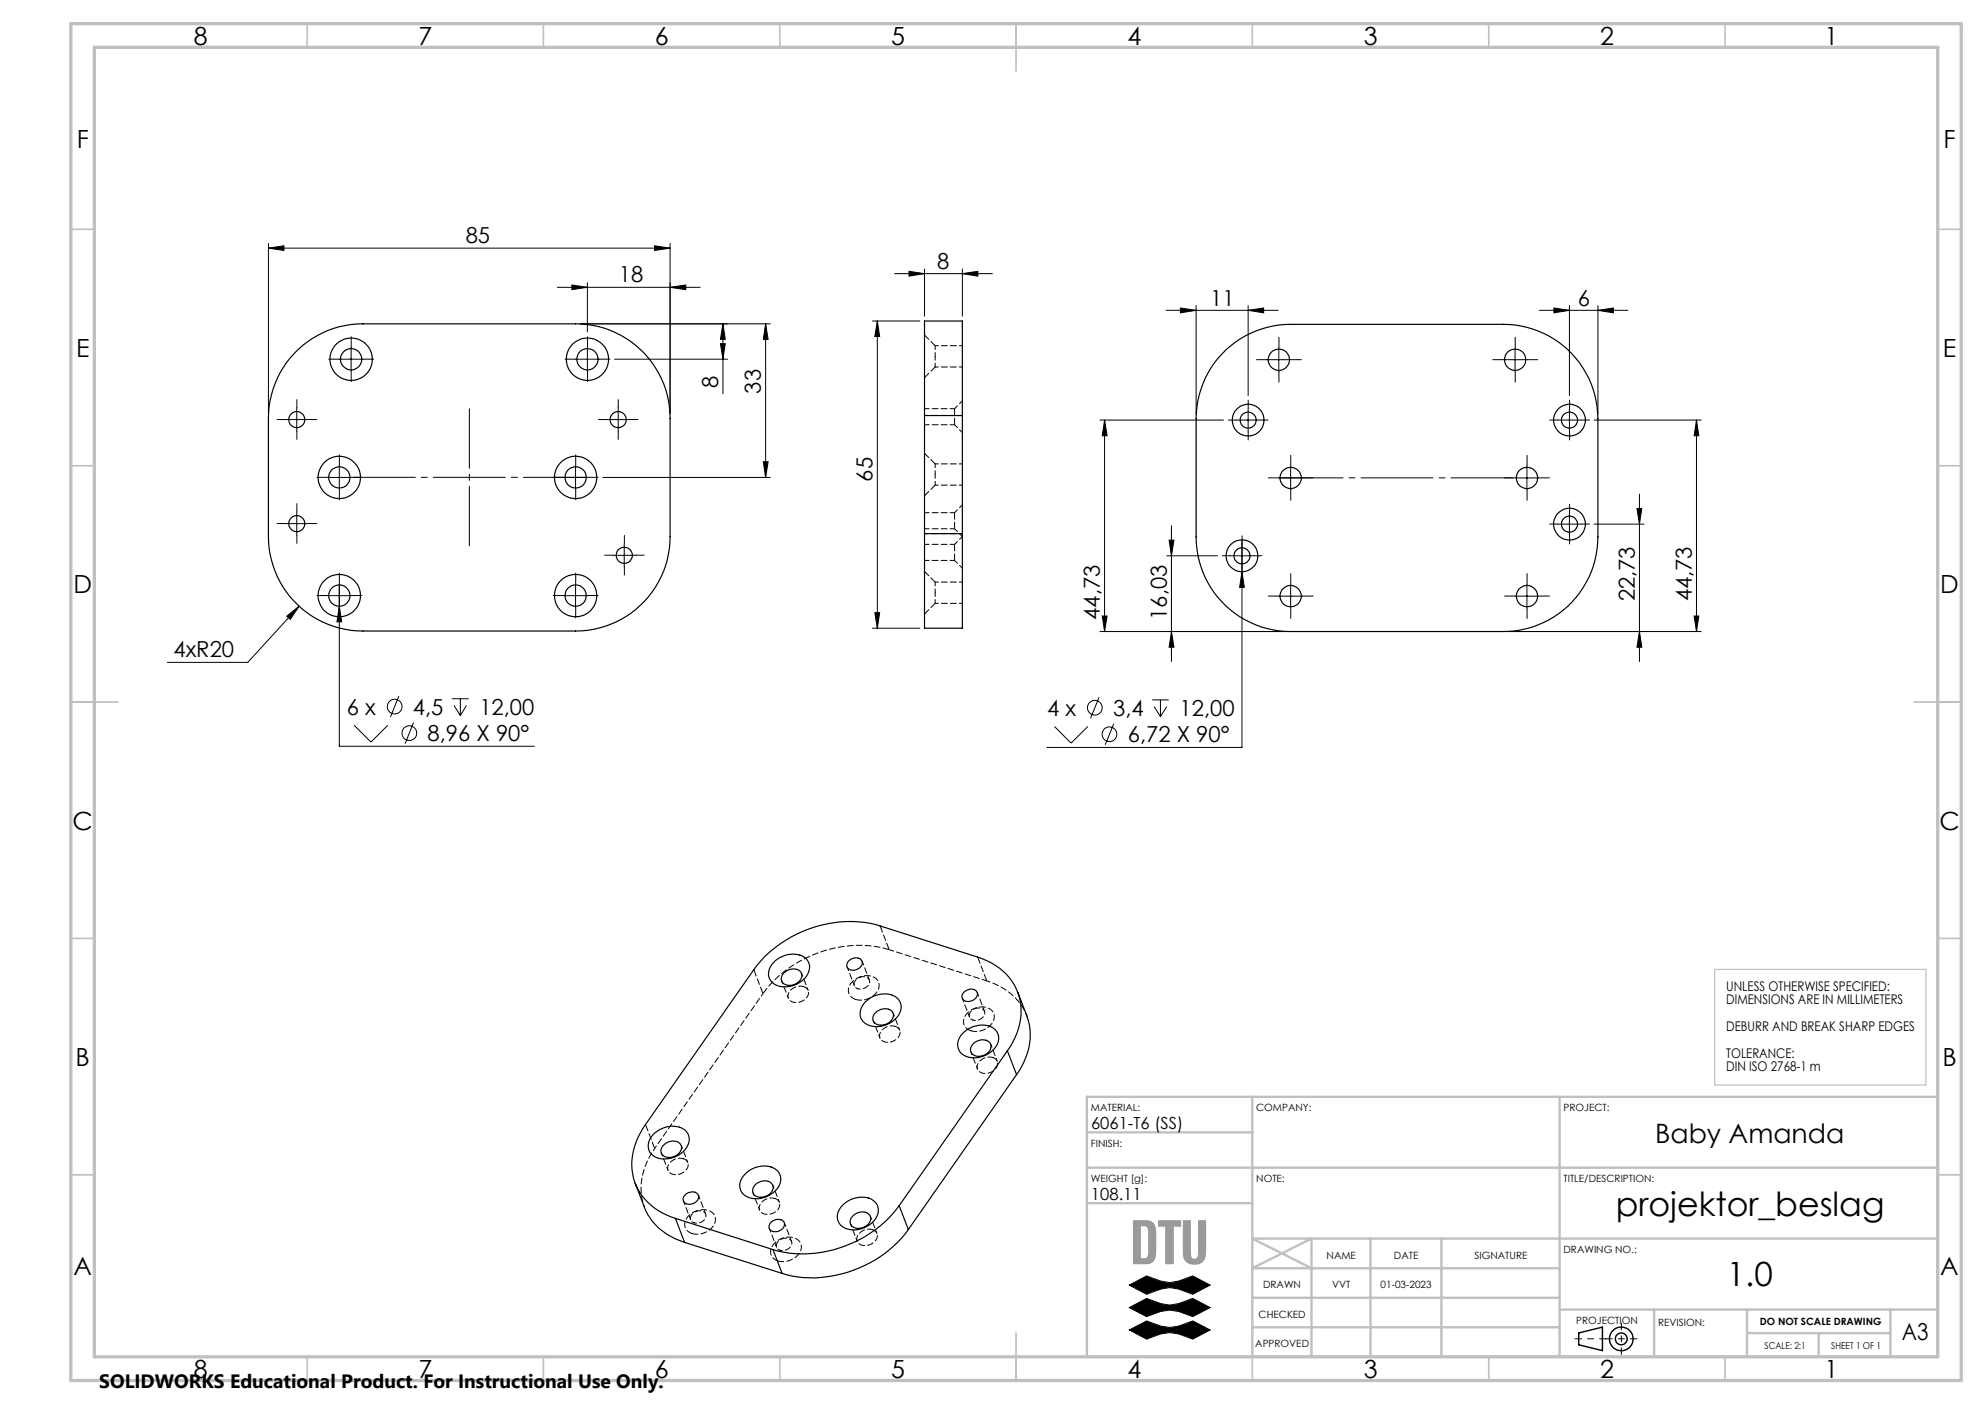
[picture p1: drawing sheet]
<svg xmlns="http://www.w3.org/2000/svg" width="420mm" height="297mm" viewBox="0 0 420 297" stroke-linecap="round" stroke-linejoin="round" font-family="sans-serif">
<path d="M238.9 271.8l3.7-1.9 3 1.1 1.9 .3 1.9-.3 3-1.1 3.6 1.9-3.6 2-3-1.1-1.9-.3-1.9 .3-3 1.1zM238.9 276.6l3.7-1.9 3 1.1 1.9 .3 1.9-.3 3-1.1 3.6 1.9-3.6 1.9a9.4 9.4 0 0 0-9.8 0zM238.9 281.3l3.7-1.9a9.4 9.4 0 0 0 9.8 0l3.6 1.9-3.6 2a9.4 9.4 0 0 0-9.8 0z" fill="none" stroke="#000" stroke-width=".21"/>
<g fill="none" stroke="#000" stroke-width=".3">
<path d="M334 282l5.1-1.3v5l-5.1-1.2z"/>
<circle cx="343" cy="283.2" r="1.25"/>
<circle cx="343.1" cy="283.2" r="2.5"/>
</g>
<path d="M239.9 258.3l2.7-.1 .8 .2 .7 .5 .3 .7 .1 1.1v4.2l-.1 1.1-.3 .7-.7 .5-.8 .1h-2.8zM241.3 259.3l1.3 .1 .5 1v4.7l-.2 .8-.3 .3-.3 .1h-1zM245.2 258.2l4.6 .1-.1 1.1h-1.5l-.1 7.9-1.4-.1v-7.8h-1.5zM250.4 258.3h1.4v6.7l.2 1a.88 .88 0 0 0 1.4 0l.2-1 .1-6.8 1.4 .1v6.8a2.4 2.4 0 0 1-1.9 2.4 2.4 2.4 0 0 1-2.7-1.3l-.1-1.1z" fill="none" stroke="#999" stroke-width=".21"/>
<path d="M343.1 279.9v6.6M333.3 283.2h6.6M346.4 283.2h-6.6" fill="none" stroke="#000" stroke-width=".21" stroke-dasharray="15.2 1.3 1.3 1.3" stroke-dashoffset="13.8"/>
<path d="M362.8 205.1h44.7v24.4h-44.7z" fill="none" stroke="#c0c0c0" stroke-width=".25"/>
<g fill="none" stroke="#c0c0c0" stroke-width=".35">
<path d="M65 5v5M115 5v5M165 5v5M215 5v10M265 5v5M315 5v5M365 5v5M15 48.5h5M410 48.5h5M15 98.5h5M410 98.5h5M15 148.5h10"/>
<path d="M405 148.5h10M15 198.5h5M410 198.5h5M15 248.5h5M410 248.5h5M65 287v5M115 287v5M165 287v5M215 282v10M265 287v5M315 287v5M365 287v5"/>
</g>
<g fill="none" stroke="#c0c0c0" stroke-width=".5">
<path d="M230 232h180v55h-180zM230 239.5h35M265 232v55M330 232v55M230 247h180M230 254.5h35M265 274.5h65M290 262v25M305 262v25M330 277h80M330 268.3h-65l12.5-6.3v25M350 277v10"/>
<path d="M369.6 277v10M400 277v10M410 262h-145l12.5 6.3M265 280.8h65M369.6 282h30.4M384.8 282v5"/>
</g>
<path d="M15 5h400v287h-400zM20 10h390v277h-390z" fill="none" stroke="#c0c0c0" stroke-width=".7"/>
<path d="M238.9 271.8l3.7 2a9.7 9.7 0 0 1 6.4-1.2l3.4 1.2 3.6-2-3.6-1.9a9.7 9.7 0 0 1-6.4 1.2l-3.4-1.2zM238.9 276.6l3.7 1.9a10.2 10.2 0 0 1 6.1-1.2l3.7 1.2 3.6-1.9-3.6-1.9a9.7 9.7 0 0 1-6.4 1.2l-3.4-1.2zM238.9 281.3l3.7 2a9.9 9.9 0 0 1 6.4-1.2l3.4 1.2 3.6-2-3.6-1.9a9.9 9.9 0 0 1-6.4 1.2l-3.4-1.2z" fill-rule="evenodd" fill="#000"/>
<path d="M241.3 259.3l1.3 .1 .5 .8v5.1l-.2 .6-.5 .4h-1.1zM239.9 258.2l-.1 9.1h2.8a1.97 1.97 0 0 0 1.9-2.4v-4.2a1.97 1.97 0 0 0-1.9-2.5zM245.2 258.2v1.2h1.5v7.8l1.4 .1 .1-7.9h1.5l.1-1.1zM250.4 258.2v6.9a2.32 2.32 0 0 0 3.3 2.2 2.09 2.09 0 0 0 1.4-2.2v-6.8l-1.4-.1-.2 7.6a.91 .91 0 0 1-1.2 .5 .91 .91 0 0 1-.5-1.2v-6.8z" fill-rule="evenodd" fill="#999"/>
<g fill="none" stroke="#000" stroke-width=".21">
<path d="M56.8 52.5l3.3-.5v1zM56.8 51.5v36M56.8 52.5h85M124.3 59.8v10.4M138.5 52l3.3 .5-3.3 .5zM141.8 51.5v36M189.3 57.9h20.7M192.3 57.4l3.3 .5-3.3 .5zM195.6 56.9v10M203.6 57.9l3.3-.5v1zM203.6 56.9v10M71.8 76h5"/>
<path d="M74.3 73.5v5M117.9 60.8h30.2M121 60.3l3.3 .5-3.3 .5zM121.8 76h5M124.3 73.5v5M130 76h24M141.8 60.8l3.3-.5v1zM152.4 72.7h1.1l-.5 3.3zM153 68.5l.5 3.3h-1.1zM153 68.5v14.8M162 68.5v32.5M162 68.5l.5 3.3h-1z"/>
<path d="M163 68.5h-40.2M184.6 67.9h10M185.6 67.9l.5 3.3h-1zM185.6 67.9v65M246.7 65.6h23.7M249.8 65.2l3.3 .4-3.3 .6zM253.1 64.7v22.9M264.1 65.6l3.3-.4v1zM264.1 64.7v19M268.1 76.1h5M270.6 73.6v5M318.1 76.1h5"/>
<path d="M320.6 73.6v5M325.7 65.6h18.8M328.8 65.2l3.3 .4-3.3 .6zM332.1 64.7v19M338.1 65.6l3.3-.4v1zM338.1 64.7v22.9M60.3 88.8h5M62.8 86.3v5M71.8 98.5v5M121.8 98.5v5M128.3 88.8h5M130.8 86.3v5"/>
<path d="M161.5 97.7h1l-.5 3.3zM232.7 88.9h26.2M233.7 88.9l.5 3.3h-1zM233.7 88.9v44.7M261.6 88.9h5M264.1 86.4v5M273.1 98.6v5M323.1 98.6v5M329.6 88.9h5M332.1 86.4v5M337.3 88.9h22.6M359 88.9l.4 3.3h-.9z"/>
<path d="M359 88.9v44.7M60.3 110.8h5M62.8 108.3v5M69.3 101h5M119.3 101h5M127.5 101h35.5M129.6 117.5h5M132.1 115v5M246.9 117.6h10.7M247.4 114.3h1l-.5 3.3zM247.9 111.2v28.7M260.3 117.6h5"/>
<path d="M262.8 114.2v43.9h-41.3M270.6 101.1h5M320.6 101.1h5M329.6 110.9h5M332.1 108.4v5M337.3 110.9h10.6M346.4 107.6h1l-.5 3.3zM346.9 104.5v35.4M60.7 130.3l2.6-2.1-1.9 2.8zM63.3 128.2l-10.9 11.9h-17M69.3 126h5M71.8 128.2l.5 3.3h-1z"/>
<path d="M71.8 123.5v34.4h41.3M119.3 126h5M121.8 123.5v5M184.6 132.9h10M185.1 129.6h1l-.5 3.3zM232.7 133.6h39.4M233.2 130.3h1l-.5 3.3zM247.9 133.6l.5 3.3h-1zM262.8 120.9l.5 3.3h-1zM270.6 126.1h5M273.1 123.6v5M319.1 133.6h40.8"/>
<path d="M320.6 126.1h5M323.1 123.6v5M346.9 133.6l.5 3.3h-1zM358.5 130.3h.9l-.4 3.3zM74.9 153.4l3.6 3.6 3.6-3.6M84.4 147.2l-1.8 4.5M87.5 152.9l-1.8 4.4M95.6 147.8h3.6M96.1 149.2l1.3 2.2M97.4 147.8v3.6M98.7 149.2l-1.3 2.2M223.1 153.7l3.5 3.5 3.6-3.5"/>
<path d="M232.6 147.5l-1.8 4.4M235.7 153.1l-1.8 4.4M243.8 148.1h3.5M244.2 149.5l1.3 2.1M245.5 148.1v3.5M246.9 149.5l-1.4 2.1"/>
<circle cx="83.5" cy="149.5" r="1.56"/>
<circle cx="86.6" cy="155.1" r="1.56"/>
<circle cx="231.7" cy="149.7" r="1.55"/>
<circle cx="234.7" cy="155.3" r="1.55"/>
</g>
<path d="M123.8 101h-49M271.1 101.1h49" fill="none" stroke="#000" stroke-width=".21" stroke-dasharray="15.2 1.3 1.3 1.3" stroke-dashoffset="2.2"/>
<g fill="none" stroke="#000" stroke-width=".21" stroke-dasharray="15.2 1.3 1.3 1.3">
<path d="M71.8 76h-2.2M74.3 73.5v-2.3M74.3 78.5v2.2M76.8 76h2.3M121.8 76h-2.2M124.3 73.5v-2.3M124.3 78.5v2.2M126.8 76h2.3M268.1 76.1h-2.2M270.6 73.6v-2.3M270.6 78.6v2.2M273.1 76.1h2.3"/>
<path d="M318.1 76.1h-2.2M320.6 73.6v-2.3M320.6 78.6v2.2M323.1 76.1h2.3M60.3 88.7h-1.7M62.8 86.2v-1.7M62.8 91.2v1.7M65.3 88.7h1.7M71.8 98.5v-2.3M121.8 98.5v-2.3M128.3 88.7h-1.7M130.8 86.2v-1.7"/>
<path d="M130.8 91.2v1.7M133.3 88.7h1.7M261.6 88.9h-1.7M264.1 86.4v-1.7M264.1 91.4v1.7M266.6 88.9h1.7M273.1 98.6v-2.3M323.1 98.6v-2.3M329.6 88.9h-1.7M332.1 86.4v-1.7M332.1 91.4v1.7M334.6 88.9h1.7"/>
<path d="M60.3 110.7h-1.7M62.8 108.2v-1.7M62.8 113.2v1.7M65.3 110.7h1.7M69.3 101h-2.2M71.8 103.5v2.2M74.3 101h2.3M119.3 101h-2.2M121.8 103.5v2.2M124.3 101h2.3M129.6 117.4h-1.7M132.1 114.9v-1.7"/>
<path d="M132.1 119.9v1.7M134.6 117.4h1.7M260.3 117.6h-1.7M262.8 115.1v-1.7M265.3 117.6h1.7M270.6 101.1h-2.2M273.1 103.6v2.2M275.6 101.1h2.3M320.6 101.1h-2.2M323.1 103.6v2.2M325.6 101.1h2.3M329.6 110.9h-1.7"/>
<path d="M332.1 108.4v-1.7M332.1 113.4v1.7M334.6 110.9h1.7M69.3 126h-2.2M71.8 123.5v-2.3M71.8 128.5v2.2M74.3 126h2.3M119.3 126h-2.2M121.8 123.5v-2.3M121.8 128.5v2.2M124.3 126h2.3M262.8 120.1v1.7"/>
<path d="M270.6 126.1h-2.2M273.1 123.6v-2.3M273.1 128.6v2.2M275.6 126.1h2.3M320.6 126.1h-2.2M323.1 123.6v-2.3M323.1 128.6v2.2M325.6 126.1h2.3"/>
</g>
<path d="M99.3 86.5v29" fill="none" stroke="#000" stroke-width=".21" stroke-dasharray="15.2 1.3 1.3 1.3" stroke-dashoffset="2.6"/>
<g fill="#000">
<path d="M60.7 130.3l2.6-2.1-1.9 2.8z"/>
<path d="M56.8 52.5l3.3-.5v1zM138.5 52l3.3 .5-3.3 .5z"/>
<path d="M141.8 60.8l3.3-.5v1zM121 60.3l3.3 .5-3.3 .5z"/>
<path d="M162 68.5l.5 3.3h-1zM161.5 97.7h1l-.5 3.3zM185.6 67.9l.5 3.3h-1zM185.1 129.6h1l-.5 3.3z"/>
<path d="M264.1 65.6l3.3-.4v1zM249.8 65.2l3.3 .4-3.3 .6z"/>
<path d="M247.9 133.6l.5 3.3h-1zM247.4 114.3h1l-.5 3.3zM233.2 130.3h1l-.5 3.3zM233.7 88.9l.5 3.3h-1zM346.9 133.6l.5 3.3h-1zM346.4 107.6h1l-.5 3.3zM358.5 130.3h.9l-.4 3.3zM359 88.9l.4 3.3h-.9zM152.4 72.7h1.1l-.5 3.3zM153 68.5l.5 3.3h-1.1z"/>
<path d="M262.8 120.9l-.5 3.3h1zM328.8 65.2l3.3 .4-3.3 .6zM338.1 65.6l3.3-.4v1zM71.8 128.2l-.5 3.3h1zM192.3 57.4l3.3 .5-3.3 .5zM203.6 57.9l3.3-.5v1z"/>
</g>
<g fill="none" stroke="#000" stroke-width=".25">
<path d="M62.2 74.8a20 20 0 0 1 14.6-6.3h45a20 20 0 0 1 20 20v25a20 20 0 0 1-20 20h-45a20 20 0 0 1-20-20v-25a20.1 20.1 0 0 1 5.4-13.7zM259.4 74a20.1 20.1 0 0 1 13.7-5.4h45a20 20 0 0 1 20 20v25a20 20 0 0 1-20 20h-45a20 20 0 0 1-20-20v-25a20.1 20.1 0 0 1 6.3-14.6zM195.6 87.9v-20h8v20M195.6 87.9h8M195.6 87.9v25M203.6 87.9v25M195.6 112.9v20h8v-20M195.6 112.9h8M164 203.2a5 5 0 0 1 6.7-.2 3.4 3.4 0 0 1-1.5 4.9 4.7 4.7 0 0 1-6.2-.5 3.2 3.2 0 0 1 1-4.2zM165.7 205.9a2.56 2.56 0 0 1 3.7-.3 1.94 1.94 0 0 1-1.5 2.7 1.67 1.67 0 0 1-1.8 0 1.67 1.67 0 0 1-.7-1.7zM179.5 203.4a1.86 1.86 0 0 1 2.8-.2 1.69 1.69 0 0 1-2 2 1.08 1.08 0 0 1-1.1-.6 1.08 1.08 0 0 1 .3-1.2zM183 212a5.3 5.3 0 0 1 6.8-.9 2.89 2.89 0 0 1-.4 4.5 5.1 5.1 0 0 1-6.7 .5 2.97 2.97 0 0 1 .3-4.1z"/>
<path d="M185.1 214.4a2.61 2.61 0 0 1 3.7-.4 1.98 1.98 0 0 1-1.5 2.7 1.92 1.92 0 0 1-2.6-1.1v-.6zM203.7 218.6a5.5 5.5 0 0 1 6.4-1.2 2.89 2.89 0 0 1 0 4.8 5.1 5.1 0 0 1-6.8 .5 2.94 2.94 0 0 1 .4-4.1zM203.9 210a1.77 1.77 0 0 1 2.9 0 1.83 1.83 0 0 1-1.2 1.7 1.83 1.83 0 0 1-1.9-.4l-.1-.8zM215.3 209.9l2 5a13.2 13.2 0 0 1-2.2 12.4M206 220.7a2.34 2.34 0 0 1 3.6 .2 2.39 2.39 0 0 1-3.2 2.4 1.46 1.46 0 0 1-1.1-1.2 1.46 1.46 0 0 1 .7-1.4zM213.1 222.3a12.9 12.9 0 0 0 1.5-14 13.2 13.2 0 0 0-7.8-5.8l-20.6-6.6a25.2 25.2 0 0 0-26.7 9.2l-22.9 32.8a13.2 13.2 0 0 0-1.9 13.1 13.2 13.2 0 0 0 8.2 6.7M213.1 222.3l-22.8 32.8M213.1 222.3l2 5M215.1 227.3l-22.9 32.8M134.4 250.3l1.9 5.1a12.7 12.7 0 0 0 8.6 7.4M138.2 240a5.3 5.3 0 0 1 6.8-.9 3.1 3.1 0 0 1-.8 4.8 5.3 5.3 0 0 1-6.1 .5 2.88 2.88 0 0 1 .1-4.4zM140.3 242.4a2.53 2.53 0 0 1 3.7-.4 1.94 1.94 0 0 1-1.6 2.7 1.67 1.67 0 0 1-1.8 0 1.67 1.67 0 0 1-.7-1.7z"/>
<path d="M142.9 257.7l20.6 6.6M142.9 257.7l2 5.1M145.1 252.6a1.7 1.7 0 0 1 2.7 .3 1.85 1.85 0 0 1-1.2 1.7 1.85 1.85 0 0 1-2-.4v-.8zM157.6 248.4a5.2 5.2 0 0 1 6.8-.9 2.92 2.92 0 0 1-.4 4.5 5.1 5.1 0 0 1-6.8 .6 2.94 2.94 0 0 1 .4-4.2zM159.9 250.5a2.51 2.51 0 0 1 3.4-.1 1.93 1.93 0 0 1-1.5 2.7 1.92 1.92 0 0 1-2.6-1l.1-.7zM163.1 258.7a1.89 1.89 0 0 1 2.8-.2 1.77 1.77 0 0 1-.8 1.8 1.77 1.77 0 0 1-1.9 0 1.06 1.06 0 0 1-.1-1.6zM178.2 255a5.5 5.5 0 0 1 6.4-1.1 2.9 2.9 0 0 1 0 4.7 5.1 5.1 0 0 1-6.8 .5 2.94 2.94 0 0 1 .4-4.1zM180.6 257.1a2.3 2.3 0 0 1 3.5 .2 2.39 2.39 0 0 1-3.2 2.4 1.45 1.45 0 0 1-1-1.2 1.45 1.45 0 0 1 .7-1.4zM190.3 255.1a25.4 25.4 0 0 1-26.8 9.2M190.3 255.1l1.9 5M144.9 262.8l20.6 6.6M163.5 264.3l2 5.1"/>
<path d="M192.2 260.1a25.5 25.5 0 0 1-25.7 9.6l-1-.3"/>
<circle cx="74.3" cy="76" r="4.5"/>
<circle cx="74.3" cy="76" r="2.25"/>
<circle cx="124.3" cy="76" r="2.25"/>
<circle cx="124.3" cy="76" r="4.5"/>
<circle cx="270.6" cy="76.1" r="2.26"/>
<circle cx="320.6" cy="76.1" r="2.25"/>
<circle cx="62.8" cy="88.8" r="1.69"/>
<circle cx="130.8" cy="88.8" r="1.7"/>
<circle cx="264.1" cy="88.9" r="3.4"/>
<circle cx="264.1" cy="88.9" r="1.69"/>
<circle cx="332.1" cy="88.9" r="3.4"/>
<circle cx="332.1" cy="88.9" r="1.7"/>
<circle cx="62.8" cy="110.8" r="1.7"/>
<circle cx="71.8" cy="101" r="4.5"/>
<circle cx="71.8" cy="101" r="2.25"/>
<circle cx="121.8" cy="101" r="4.5"/>
<circle cx="121.8" cy="101" r="2.25"/>
<circle cx="132.1" cy="117.5" r="1.71"/>
<circle cx="262.8" cy="117.6" r="3.4"/>
<circle cx="262.8" cy="117.6" r="1.7"/>
<circle cx="273.1" cy="101.1" r="2.25"/>
<circle cx="323.1" cy="101.1" r="2.25"/>
<circle cx="332.1" cy="110.9" r="1.71"/>
<circle cx="332.1" cy="110.9" r="3.4"/>
<circle cx="71.8" cy="126" r="4.5"/>
<circle cx="71.8" cy="126" r="2.25"/>
<circle cx="121.8" cy="126" r="4.5"/>
<circle cx="121.8" cy="126" r="2.25"/>
<circle cx="273.1" cy="126.1" r="2.25"/>
<circle cx="323.1" cy="126.1" r="2.25"/>
</g>
<path d="M202 86.5v3.4M202 115.2v3.4M202 108.5v3.4M161.4 210.2a25.3 25.3 0 0 1 26.7-9.3" fill="none" stroke="#000" stroke-width=".21" stroke-dasharray="1.3 .6" stroke-dashoffset="-.1"/>
<path d="M197.9 75.4v-2.3M197.9 77.6v-2.2M197.9 100.4v-2.3M197.9 102.6v-2.2M197.9 125.4v-2.3M197.9 127.6v-2.2M208.8 207.5a12.9 12.9 0 0 1 8.5 7.4" fill="none" stroke="#000" stroke-width=".21" stroke-dasharray="1.3 .6" stroke-dashoffset=".5"/>
<g fill="none" stroke="#000" stroke-width=".21" stroke-dasharray="1.3 .6" stroke-dashoffset=".4">
<path d="M195.6 87.9h8M202 89.9l1.6 1.6M203.6 84.8l-1.6 1.7M202 118.6l1.6 1.6M202 111.9l1.6 1.6M203.6 112.9h-8M203.6 113.5l-1.6 1.7M203.6 106.8l-1.6 1.7M179.2 204.5l1.6 4M183.9 207.3l-1.5-4M203.6 211.1l1.5 4.1M208.3 213.9l-1.5-4"/>
<path d="M144.6 254l1.5 4M149.3 256.8l-1.5-4M162.8 259.8l1.5 4M167.5 262.6l-1.5-4"/>
</g>
<path d="M195.6 89.9h6.4M202 86.5h-6.4M195.6 118.6h6.4M195.6 111.9h6.4M202 115.2h-6.4M202 108.5h-6.4M188.1 200.9l20.7 6.6" fill="none" stroke="#000" stroke-width=".21" stroke-dasharray="1.3 .6" stroke-dashoffset=".3"/>
<path d="M195.6 79.9l2.3-2.3M197.9 73.1l-2.3-2.2M197.9 98.1l-2.3-2.2M195.6 104.9l2.3-2.3M195.6 129.9l2.3-2.3M197.9 123.1l-2.3-2.2M181 211.4a2.14 2.14 0 0 1-1.5-1.7 2.14 2.14 0 0 1 .9-2.1 3.8 3.8 0 0 1 5.1-.4 2.37 2.37 0 0 1-.8 3.5 4.2 4.2 0 0 1-3.7 .7M205.4 218a2.14 2.14 0 0 1-1.5-1.7 2.14 2.14 0 0 1 .9-2.1 3.8 3.8 0 0 1 5.1-.4 2.37 2.37 0 0 1-.8 3.5 4.2 4.2 0 0 1-3.7 .7M146.4 260.9a2.14 2.14 0 0 1-1.5-1.7 2.14 2.14 0 0 1 .9-2.1 3.8 3.8 0 0 1 5.1-.4 2.37 2.37 0 0 1-.8 3.5 4.2 4.2 0 0 1-3.7 .7M164.6 266.7a2.14 2.14 0 0 1-1.6-1.7 2.14 2.14 0 0 1 1-2.1 3.8 3.8 0 0 1 5-.4 2.37 2.37 0 0 1-.7 3.5 4.2 4.2 0 0 1-3.7 .7" fill="none" stroke="#000" stroke-width=".21" stroke-dasharray="1.3 .6"/>
<g fill="none" stroke="#000" stroke-width=".21" stroke-dasharray="1.3 .6" stroke-dashoffset=".6">
<path d="M197.9 77.6h5.7M203.6 73.1h-5.7M203.6 98.1h-5.7M197.9 102.6h5.7M197.9 127.6h5.7M203.6 123.1h-5.7M165.4 207.5l1.4 3.6M171 209.5l-1.4-3.6M184.8 215.9l1.4 3.7M190.4 217.9l-1.4-3.6M205.4 222.5l1.4 3.6M211 224.5l-1.4-3.6"/>
<path d="M138.5 243l22.9-32.8M139.9 243.9l1.4 3.7M145.5 245.9l-1.4-3.6M159.3 252.3l1.4 3.7M164.9 254.4l-1.4-3.7M180 258.9l1.4 3.7M185.6 260.9l-1.4-3.6"/>
</g>
<path d="M170 208.7a2.55 2.55 0 0 0-3.3 2.2 1.95 1.95 0 0 0 3 .9 1.67 1.67 0 0 0 1.3-1.3 1.67 1.67 0 0 0-.6-1.7l-.4-.1M189.4 217.1a2.55 2.55 0 0 0-3.3 2.2 1.95 1.95 0 0 0 3 .9 1.67 1.67 0 0 0 1.3-1.3 1.67 1.67 0 0 0-.7-1.6l-.3-.2M210.1 223.7a2.55 2.55 0 0 0-3.3 2.2 1.95 1.95 0 0 0 2.9 .9 1.67 1.67 0 0 0 1.3-1.3 1.67 1.67 0 0 0-.6-1.7l-.3-.1M144.6 245.1a2.55 2.55 0 0 0-3.3 2.2 1.95 1.95 0 0 0 2.9 .9 1.67 1.67 0 0 0 1.3-1.3 1.67 1.67 0 0 0-.6-1.7l-.3-.1M164 253.5a2.55 2.55 0 0 0-3.4 2.2 1.95 1.95 0 0 0 3 .9 1.67 1.67 0 0 0 1.3-1.2 1.67 1.67 0 0 0-.6-1.7l-.3-.2M184.6 260.1a2.55 2.55 0 0 0-3.3 2.2 1.95 1.95 0 0 0 3 .9 1.67 1.67 0 0 0 1.2-1.3 1.67 1.67 0 0 0-.6-1.7l-.3-.1" fill="none" stroke="#000" stroke-width=".21" stroke-dasharray="1.3 .6" stroke-dashoffset=".2"/>
<path d="M181.5 209.2a1.18 1.18 0 0 1-.8-1.2 1.18 1.18 0 0 1 .9-1.1 1.47 1.47 0 0 1 2.4 .8 1.99 1.99 0 0 1-2.5 1.5M205.9 215.8a1.18 1.18 0 0 1-.8-1.2 1.18 1.18 0 0 1 .8-1.1 1.47 1.47 0 0 1 2.5 .8 1.99 1.99 0 0 1-2.5 1.5M136.4 255.4a13.2 13.2 0 0 1 2.1-12.4M146.9 258.7a1.18 1.18 0 0 1-.8-1.2 1.18 1.18 0 0 1 .8-1.1 1.47 1.47 0 0 1 2.5 .8 1.99 1.99 0 0 1-2.5 1.5M165 264.5a1.18 1.18 0 0 1-.8-1.2 1.18 1.18 0 0 1 .9-1.1 1.47 1.47 0 0 1 2.4 .8 1.99 1.99 0 0 1-2.5 1.5" fill="none" stroke="#000" stroke-width=".21" stroke-dasharray="1.3 .6" stroke-dashoffset=".7"/>
<path d="M159.5 205.1l1.9 5.1M188.1 200.9l-1.9-5.1M206.9 202.4l1.9 5.1M138.5 243l-1.9-5.1" fill="none" stroke="#000" stroke-width=".21" stroke-dasharray="1.3 .6" stroke-dashoffset="-.2"/>
<g font-size="7.1">
<text x="341.9" y="257.2">projektor_beslag</text>
<text x="365.3" y="272.1">1.0</text>
</g>
<text font-size="5.6" x="350.2" y="241.7">Baby Amanda</text>
<g font-size="5.3">
<text x="41" y="9.5">8</text>
<text x="88.5" y="9.5">7</text>
<text x="138.5" y="9.5">6</text>
<text x="188.5" y="9.5">5</text>
<text x="238.5" y="9.5">4</text>
<text x="288.5" y="9.5">3</text>
<text x="338.5" y="9.5">2</text>
<text x="386" y="9.5">1</text>
<text x="16.2" y="31.2">F</text>
<text x="411.2" y="31.2">F</text>
<text x="16.1" y="75.5">E</text>
<text x="411.1" y="75.5">E</text>
<text x="15.5" y="125.5">D</text>
<text x="410.5" y="125.5">D</text>
<text x="15.4" y="175.5">C</text>
<text x="410.4" y="175.5">C</text>
<text x="16" y="225.5">B</text>
<text x="411" y="225.5">B</text>
<text x="15.5" y="269.7">A</text>
<text x="410.5" y="269.7">A</text>
<text x="41" y="291.5">8</text>
<text x="88.5" y="291.5">7</text>
<text x="138.5" y="291.5">6</text>
<text x="188.5" y="291.5">5</text>
<text x="238.5" y="291.5">4</text>
<text x="288.5" y="291.5">3</text>
<text x="338.5" y="291.5">2</text>
<text x="386" y="291.5">1</text>
</g>
<text font-size="4.9" x="402.4" y="283.4">A3</text>
<g font-size="4.7">
<text x="98.5" y="51.5">85</text>
<text x="130.9" y="59.8">18</text>
<text x="198.3" y="56.9">8</text>
<text x="256.1" y="64.6">11</text>
<text x="333.9" y="64.6">6</text>
<text x="152" y="82" transform="rotate(-90 152 82)">8</text>
<text x="161" y="83.3" transform="rotate(-90 161 83.3)">33</text>
<text x="184.6" y="101.9" transform="rotate(-90 184.6 101.9)">65</text>
<text x="232.7" y="131.1" transform="rotate(-90 232.7 131.1)">44,73</text>
<text x="246.9" y="131.1" transform="rotate(-90 246.9 131.1)">16,03</text>
<text x="345.9" y="127.2" transform="rotate(-90 345.9 127.2)">22,73</text>
<text x="358" y="127.2" transform="rotate(-90 358 127.2)">44,73</text>
<text x="36.7" y="139.1">4xR20</text>
<text x="73.4" y="151.2">6 x</text>
<text x="87.4" y="151.2">4,5</text>
<text x="101.4" y="151.2">12,00</text>
<text x="221.5" y="151.4">4 x</text>
<text x="235.5" y="151.4">3,4</text>
<text x="249.6" y="151.4">12,00</text>
<text x="90.5" y="156.8">8,96 X 90°</text>
<text x="238.6" y="157">6,72 X 90°</text>
</g>
<text font-size="4.1" x="21" y="293.7">SOLIDWORKS Educational Product. For Instructional Use Only.</text>
<g font-size="3.5">
<text x="230.8" y="238.8">6061-T6 (SS)</text>
<text x="230.8" y="253.8">108.11</text>
</g>
<g font-size="2.8">
<text x="365.3" y="209.6">UNLESS OTHERWISE SPECIFIED:</text>
<text x="365.3" y="212.4">DIMENSIONS ARE IN MILLIMETERS</text>
<text x="365.3" y="218.1">DEBURR AND BREAK SHARP EDGES</text>
<text x="365.3" y="223.7">TOLERANCE:</text>
<text x="365.3" y="226.6">DIN ISO 2768-1 m</text>
</g>
<g font-size="2.1">
<text x="230.8" y="235">MATERIAL:</text>
<text x="265.8" y="235.1">COMPANY:</text>
<text x="330.8" y="235">PROJECT:</text>
<text x="230.8" y="242.6">FINISH:</text>
<text x="230.8" y="250.1">WEIGHT [g]:</text>
<text x="265.8" y="250">NOTE:</text>
<text x="330.8" y="250">TITLE/DESCRIPTION:</text>
<text x="280.7" y="266.3">NAME</text>
<text x="294.9" y="266.3">DATE</text>
<text x="312" y="266.3">SIGNATURE</text>
<text x="330.8" y="265">DRAWING NO.:</text>
<text x="267.3" y="272.5">DRAWN</text>
<text x="281.8" y="272.5">VVT</text>
<text x="292.1" y="272.5">01-03-2023</text>
<text x="266.3" y="278.8">CHECKED</text>
<text x="333.5" y="280">PROJECTION</text>
<text x="350.8" y="280.5">REVISION:</text>
<text x="372.4" y="280.3">DO NOT SCALE DRAWING</text>
<text x="265.6" y="285">APPROVED</text>
</g>
<g font-size="2">
<text x="373.4" y="285.4">SCALE: 2:1</text>
<text x="387.5" y="285.4">SHEET 1 OF 1</text>
</g>
</svg>
